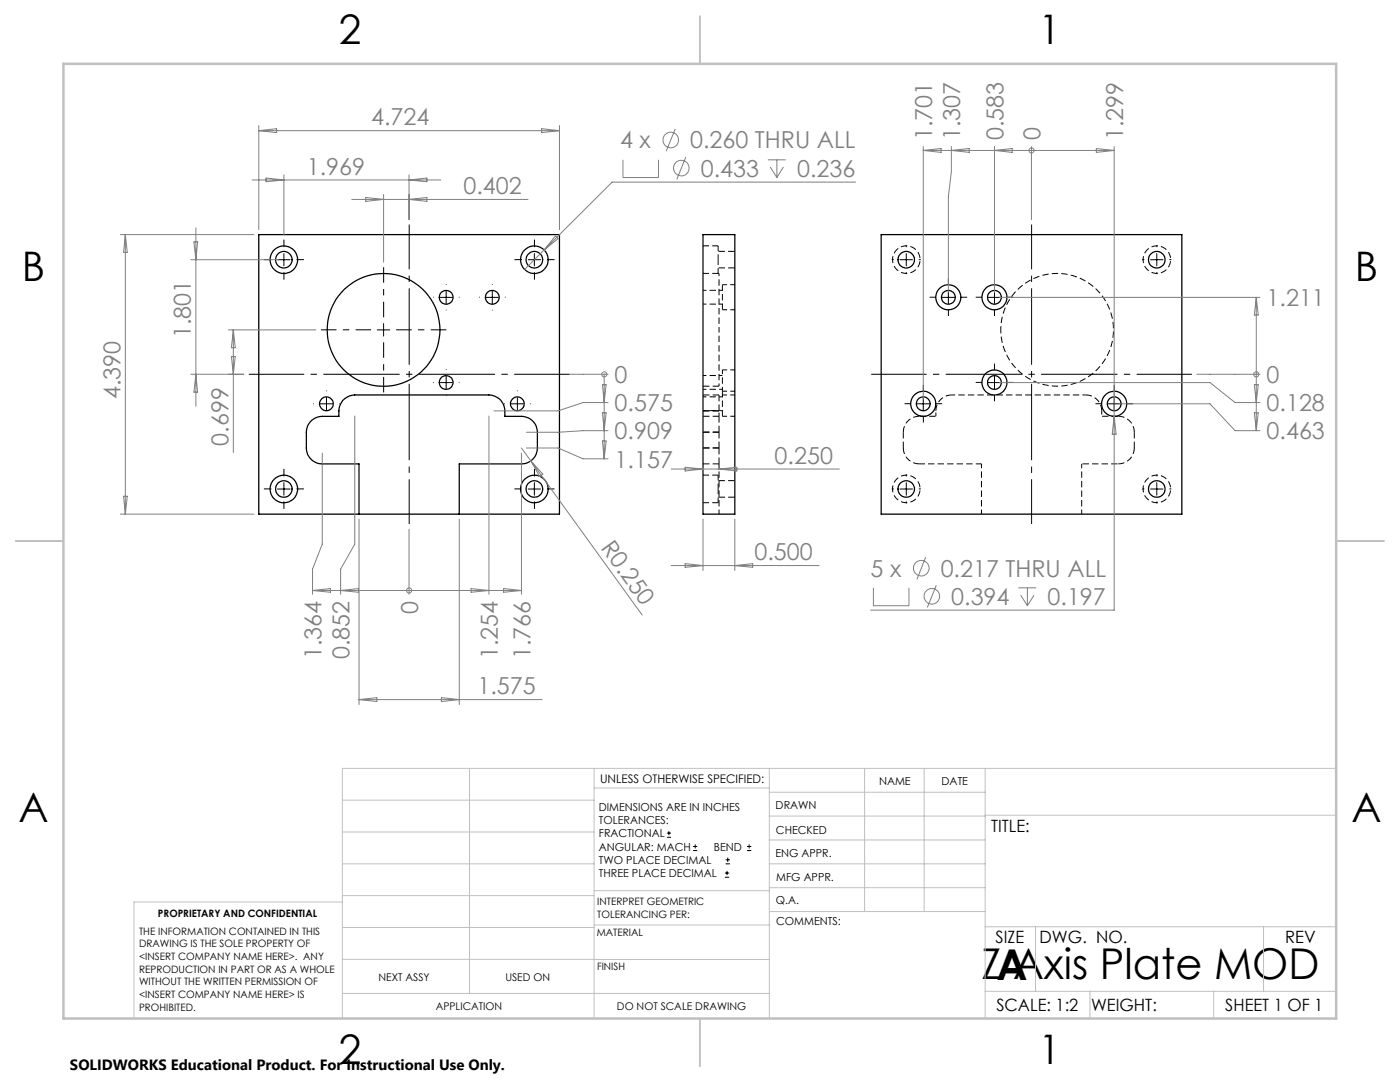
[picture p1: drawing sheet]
<svg xmlns="http://www.w3.org/2000/svg" width="279mm" height="216mm" viewBox="0 0 279 216" stroke-linecap="round" stroke-linejoin="round" font-family="sans-serif">
<g fill="none" stroke="#000" stroke-width=".25">
<path d="M51.6 46.8h60.1v55.8h-60.1zM140.3 46.8h6.3v55.8h-6.3zM175.9 46.8h60v55.8h-60zM71.6 102.6v-10h-7.3a3.2 3.2 0 0 1-3.2-3.2v-3.1a3.2 3.2 0 0 1 3.2-3.2h3.3a3.5 3.5 0 0 1 2.8-4.3h27.2a3.2 3.2 0 0 1 3.2 3.2v1.1h3.3a3.2 3.2 0 0 1 3.1 3.2v3.1a3.2 3.2 0 0 1-3.1 3.2h-12.4v10"/>
<circle cx="56.6" cy="51.8" r="1.65"/>
<circle cx="56.7" cy="51.8" r="2.75"/>
<circle cx="89" cy="59.3" r="1.37"/>
<circle cx="98.2" cy="59.3" r="1.37"/>
<circle cx="106.7" cy="51.8" r="1.65"/>
<circle cx="106.7" cy="51.8" r="2.74"/>
<circle cx="180.9" cy="51.8" r="1.65"/>
<circle cx="189.3" cy="59.3" r="2.5"/>
<circle cx="189.3" cy="59.3" r="1.37"/>
<circle cx="198.5" cy="59.3" r="2.49"/>
<circle cx="198.5" cy="59.3" r="1.37"/>
<circle cx="230.8" cy="51.8" r="1.65"/>
<circle cx="76.6" cy="65.8" r="11.3"/>
<circle cx="89" cy="76.3" r="1.37"/>
<circle cx="198.5" cy="76.3" r="2.49"/>
<circle cx="198.5" cy="76.3" r="1.37"/>
<circle cx="56.6" cy="97.6" r="1.65"/>
<circle cx="56.7" cy="97.6" r="2.75"/>
<circle cx="65.2" cy="80.6" r="1.37"/>
<circle cx="103.3" cy="80.6" r="1.37"/>
<circle cx="106.7" cy="97.6" r="1.65"/>
<circle cx="106.7" cy="97.6" r="2.74"/>
<circle cx="180.9" cy="97.6" r="1.65"/>
<circle cx="184.3" cy="80.6" r="1.38"/>
<circle cx="184.3" cy="80.6" r="2.5"/>
<circle cx="222.4" cy="80.6" r="1.38"/>
<circle cx="222.4" cy="80.6" r="2.5"/>
<circle cx="230.8" cy="97.6" r="1.65"/>
</g>
<path d="M143.3 51.8v-2.7M143.3 54.6v-2.8M143.3 97.6v-2.8M143.3 100.3v-2.7" fill="none" stroke="#000" stroke-width=".2" stroke-dasharray="1.3 .6" stroke-dashoffset=".2" stroke-linecap="butt"/>
<g fill="none" stroke="#000" stroke-width=".2" stroke-dasharray="1.3 .6" stroke-linecap="butt">
<path d="M143.5 54.6h-.2M144.2 56.8v5M140.3 77.1h3.2M143.5 78.8h-3.2M144.2 78.1v5M216.7 78.8a3.2 3.2 0 0 1 3.2 3.2M140.3 86.2h3.2M140.3 92.6h3.2M140.3 82h3.2M140.3 89.4h3.2M143.5 83.1h-3.2M143.5 86.2v-3.1"/>
<path d="M143.5 89.4v-3.2M143.5 92.6v-3.2M143.5 89.4h-3.2M143.5 82v-3.2M143.5 82h-3.2M143.5 86.2h-3.2M180.3 86.2a3.2 3.2 0 0 1 3.1-3.1M180.3 89.4v-3.2M183.4 92.6a3.2 3.2 0 0 1-3.1-3.2M186.8 82a3.2 3.2 0 0 1 3.1-3.2M223.2 83.1a3.2 3.2 0 0 1 3.2 3.1M226.4 86.2v3.2"/>
<path d="M226.4 89.4a3.2 3.2 0 0 1-3.2 3.2"/>
</g>
<path d="M199.7 65.8a11.2 11.2 0 0 1 16.7-9.9 11.2 11.2 0 0 1 .7 19.4 11.2 11.2 0 0 1-17.3-8.7l-.1-.8M143.5 83.1v-1.1M186.8 83.1v-1.1M219.9 82v1.1" fill="none" stroke="#000" stroke-width=".2" stroke-dasharray="1.3 .6" stroke-dashoffset=".5" stroke-linecap="butt"/>
<path d="M144.2 73.8v4.3M215.9 92.6v10M143.5 102.6v-10M195.9 102.6v-10" fill="none" stroke="#000" stroke-width=".2" stroke-dasharray="1.3 .6" stroke-dashoffset=".4" stroke-linecap="butt"/>
<path d="M143.5 65.8v-11.2M143.5 77.1v-11.3" fill="none" stroke="#000" stroke-width=".2" stroke-dasharray="1.3 .6" stroke-dashoffset=".7" stroke-linecap="butt"/>
<path d="M140.3 54.6h3M143.3 49.1h-3M143.3 94.8h-3M195.9 92.6h-12.5M140.3 100.3h3" fill="none" stroke="#000" stroke-width=".2" stroke-dasharray="1.3 .6" stroke-dashoffset=".1" stroke-linecap="butt"/>
<path d="M143.3 53.5h3.4M146.7 50.2h-3.4M143.3 99.2h3.4M146.7 95.9h-3.4M183.4 83.1h3.4M219.9 83.1h3.3" fill="none" stroke="#000" stroke-width=".2" stroke-dasharray="1.3 .6" stroke-dashoffset="-.1" stroke-linecap="butt"/>
<path d="M146.7 56.8h-2.5M144.2 61.8h2.5M144.2 78.8h2.5M146.7 78.1h-2.5M146.7 73.8h-2.5M144.2 83.1h2.5" fill="none" stroke="#000" stroke-width=".2" stroke-dasharray="1.3 .6" stroke-dashoffset=".3" stroke-linecap="butt"/>
<path d="M144.2 57.9h-3.9M178.1 51.8a2.75 2.75 0 0 1 4-2.4 2.75 2.75 0 0 1 .4 4.6 2.75 2.75 0 0 1-4.3-1.8l-.1-.4M228.1 51.8a2.75 2.75 0 0 1 4-2.4 2.75 2.75 0 0 1 .4 4.6 2.75 2.75 0 0 1-4.3-1.8l-.1-.4M140.3 60.7h3.9M140.3 77.7h3.9M144.2 79.2h-3.9M144.2 74.9h-3.9M189.9 78.8h26.8M140.3 81.9h3.9M178.1 97.6a2.75 2.75 0 0 1 4-2.5 2.75 2.75 0 0 1 .4 4.7 2.75 2.75 0 0 1-4.3-1.8l-.1-.4M228.1 97.6a2.75 2.75 0 0 1 4-2.5 2.75 2.75 0 0 1 .4 4.7 2.75 2.75 0 0 1-4.3-1.8l-.1-.4" fill="none" stroke="#000" stroke-width=".2" stroke-dasharray="1.3 .6" stroke-dashoffset=".6" stroke-linecap="butt"/>
<path d="M223.2 92.6h-7.3" fill="none" stroke="#000" stroke-width=".2" stroke-dasharray="1.3 .6" stroke-dashoffset="-.2" stroke-linecap="butt"/>
<g fill="none" stroke="#808080" stroke-width=".2">
<path d="M50.3 35.9h37.7M51.6 25v20.8M51.6 26.1h60.1M51.6 26.1l3.6-.4v.8zM53.1 35.5l3.6 .4-3.6 .4zM56.7 34.9v11.9M70.2 39.8h35.2M73 39.4l3.6 .4-3.6 .4zM76.6 38.8v13.5M81.6 34.9v8.9M81.6 35.9l3.6-.4v.8zM81.6 39.8l3.6-.4v.8z"/>
<path d="M108.1 25.7l3.6 .4-3.6 .4zM111.7 25v20.8M124.3 31.9v3.5h7.1v-3.5M134.8 25.7l-1.8 4.5M136.9 31.3l-1.8 4.5M153.2 31.9h3.6M153.7 33.3l1.3 2.1M155 31.9v3.5M156.4 33.3l-1.4 2.1M170.8 36.3h-48.6l-17.5 17.5M184.3 29.2v50.4M184.3 30h38.1"/>
<path d="M184.3 30l3.5-.4v.8zM189.9 29.2v5.1l-.6 5v19M189.9 30l3.5-.4v.8zM198.5 29.2v29.1M198.5 30l3.5-.4v.8zM205.8 30h.1M205.8 29.2v14.6M218.8 29.6l3.6 .4-3.6 .4zM222.4 29.2v92.5h-48.7M24 46.8h26.7M25 46.8v55.8M25 46.8l.4 3.6h-.7z"/>
<path d="M38.1 51.8h17.5M38.7 48.3h.7l-.3 3.5zM39.1 45.5v35.5M110.8 47.1l.6 .5-2.8 2.3zM199.5 59.3h52M250.7 59.3v26.6M250.7 59.3l.4 3.6h-.8zM38.1 74.7h10.5M39.1 74.7l.3 3.5h-.7zM45.6 65.8h17.4M46.2 71.2h.8l-.4 3.5zM46.6 65.8v24.5"/>
<path d="M46.6 65.8l.4 3.6h-.8zM113.6 74.7h7.8M120.2 76.8h.8l-.4 3.5zM120.6 74.7h.1M120.6 74.7v16.8M199.5 76.3h42l5 4h5M238.9 74.7h12.6M250.3 76.8h.8l-.4 3.5zM250.7 74.7h.1M24.7 99h.7l-.4 3.6zM64.3 90.4v18.2l-1.9 5v5M70.8 83v25.6l-2.8 5v5"/>
<path d="M97.6 83v35.6M104.1 89.4l24.1 33.3M104.1 90.4v28.2M105.1 89.4h6.3l4.9 2.1h5.1M105.9 92l2.4 2.6-.6 .5zM120.2 82.4h.8l-.4 3.5zM120.2 88h.8l-.4 3.5zM121.4 80.3h-5.1l-4.9 1.7h-12.8M121.4 85.9h-5.1l-4.9 .4h-6.3M133.9 93.6h33.6M136.7 93.2l3.6 .4-3.6 .4zM143.5 93.6l3.5-.4v.8z"/>
<path d="M222.4 83.1l.3 3.5h-.7zM223.3 80.6h18.2l5 5.3h5M250.3 82.4h.8l-.4 3.5zM24 102.6h26.7M62.4 117.8h41.7M62.4 117.8l3.5-.4v.8zM68 117.8l3.5-.4v.8zM71.6 103.6v37M81.6 117.8h.1M81.6 105.6v13M91.7 103.6v37M94 117.4l3.6 .4-3.6 .4z"/>
<path d="M100.5 117.4l3.6 .4-3.6 .4zM133.9 112.9h29.6M136.7 112.5l3.6 .4-3.6 .3zM140.3 103.6v10.2M146.6 103.6v10.2M146.6 112.9l3.6-.4v.7zM174.3 117.3v3.6h7.1v-3.6M184.7 111.2l-1.7 4.4M186.9 116.8l-1.8 4.4M203.2 117.3h3.6M203.7 118.7l1.3 2.2M205 117.3v3.6"/>
<path d="M206.4 118.7l-1.4 2.2M71.6 139.6h36.6M71.6 139.6l3.6-.4v.8zM88.1 139.2l3.6 .4-3.6 .4z"/>
<circle cx="133.9" cy="27.9" r="1.55"/>
<circle cx="136" cy="33.5" r="1.55"/>
<circle cx="205.9" cy="30" r=".51"/>
<circle cx="120.6" cy="74.7" r=".5"/>
<circle cx="250.7" cy="74.7" r=".5"/>
<circle cx="81.7" cy="117.8" r=".5"/>
<circle cx="183.9" cy="113.4" r="1.55"/>
<circle cx="186" cy="119" r="1.55"/>
</g>
<g fill="none" stroke="#000" stroke-width=".2">
<path d="M55.4 51.8h2.5M56.7 50.6v2.5M87.8 59.3h2.5M89 58.1v2.5M97 59.3h2.5M98.2 58.1v2.5M105.4 51.8h2.5M106.6 50.6v2.5M179.6 51.8h2.5M180.9 50.6v2.5M188 59.3h2.5M189.3 58.1v2.5"/>
<path d="M197.2 59.3h2.5M198.5 58.1v2.5M229.6 51.8h2.5M230.9 50.6v2.5M65.2 79.3v2.5M75.3 65.8h2.5M76.6 64.6v2.5M87.8 76.3h2.5M89 75.1v2.5M103.3 79.3v2.5M184.3 79.3v2.5M197.2 76.3h2.5"/>
<path d="M198.5 75.1v2.5M222.4 79.3v2.5M55.4 97.6h2.5M56.7 96.3v2.5M63.9 80.6h2.5M102 80.6h2.5M105.4 97.6h2.5M106.6 96.3v2.5M179.6 97.6h2.5M180.9 96.3v2.5M183 80.6h2.5M221.1 80.6h2.5"/>
<path d="M229.6 97.6h2.5M230.9 96.3v2.5M133.1 167.1h.8M133.1 166.2h.8M133.5 165.8v.9M138.3 169.7h.8M138.3 168.9h.8M138.7 168.5v.8M144.7 175h.8M144.7 174.2h.8M144.8 172.4h.9M144.8 171.6h.9"/>
<path d="M145.1 173.8v.8M145.2 171.1v.9M149.1 169.7h.8M149.1 168.9h.8M149.5 168.5v.8"/>
</g>
<path d="M49.7 74.7h64M237.9 74.7h-64" fill="none" stroke="#000" stroke-width=".2" stroke-dasharray="15.2 1.3 1.3 1.3" stroke-dashoffset="4.2" stroke-linecap="butt"/>
<path d="M81.7 44.8v59.8M205.9 44.8v59.8" fill="none" stroke="#000" stroke-width=".2" stroke-dasharray="15.2 1.3 1.3 1.3" stroke-dashoffset="6.3" stroke-linecap="butt"/>
<path d="M74.1 65.8h-10M76.6 63.3v-10M76.6 68.3v10M79.1 65.8h10" fill="none" stroke="#000" stroke-width=".2" stroke-dasharray="15.2 1.3 1.3 1.3" stroke-dashoffset="12.1" stroke-linecap="butt"/>
<g fill="none" stroke="#000" stroke-width=".2" stroke-dasharray="15.2 1.3 1.3 1.3" stroke-linecap="butt">
<path d="M54.2 51.8h-1.5M56.7 49.3v-1.5M56.7 54.3v1.5M59.2 51.8h1.5M86.6 59.3h-.2M89.1 56.8v-.1M91.6 59.3h.1M95.8 59.3h-.2M98.3 56.8v-.1M100.8 59.3h.1M104.2 51.8h-1.5M106.7 49.3v-1.5"/>
<path d="M106.7 54.3v1.5M109.2 51.8h1.5M178.4 51.8h-.4M180.9 49.3v-.4M180.9 54.3v.4M183.4 51.8h.4M186.8 59.3h-1.3M189.3 56.8v-1.2M191.8 59.3h1.2M196 59.3h-1.3M198.5 56.8v-1.2M201 59.3h1.2"/>
<path d="M228.4 51.8h-.4M230.9 49.3v-.4M230.9 54.3v.4M233.4 51.8h.4M65.2 78.1v-.2M86.6 76.3h-.2M89.1 73.8v-.1M89.1 78.8v.1M89.1 61.8v.1M91.6 76.3h.1M98.3 61.8v.1M103.3 78.1v-.2"/>
<path d="M184.3 78.1v-1.3M189.3 61.8v1.3M196 76.3h-1.3M198.5 73.8v-1.2M198.5 78.8v1.3M198.5 61.8v1.3M201 76.3h1.2M222.4 78.1v-1.3M54.2 97.6h-1.5M56.7 95.1v-1.5M59.2 97.6h1.5M62.7 80.6h-.2"/>
<path d="M65.2 83.1v.1M67.7 80.6h.1M100.8 80.6h-.2M103.3 83.1v.1M104.2 97.6h-1.5M105.8 80.6h.1M106.7 95.1v-1.5M109.2 97.6h1.5M178.4 97.6h-.4M180.9 95.1v-.4M181.8 80.6h-1.3M183.4 97.6h.4"/>
<path d="M184.3 83.1v1.2M186.8 80.6h1.2M219.9 80.6h-1.3M222.4 83.1v1.2M224.9 80.6h1.2M228.4 97.6h-.4M230.9 95.1v-.4M233.4 97.6h.4M56.7 100.1v1.5M106.7 100.1v1.5M180.9 100.1v.4M230.9 100.1v.4"/>
</g>
<g fill="none" stroke="#c0c0c0" stroke-width=".2">
<path d="M68.3 159.7h50.3M93.7 153.3v44.9M118.6 153.3v49.9M118.6 157.2h34.9M153.5 153.3v49.9M153.5 158.1h43.1M172.5 153.3v28.6M184.4 153.3v28.6M196.6 153.3v49.9M266.7 153.3h-198.4v49.9M68.3 178.7h50.3M68.3 172.4h50.3"/>
<path d="M68.3 166h50.3M68.3 180h-41.6v23.2M118.6 177.7h35M153.5 167.6h43.1M153.5 162.8h43.1M153.5 172.4h43.1M153.5 177.1h43.1M196.6 162.7h70.1M68.3 198.2h85.2M68.3 191.4l85.2 .1M68.3 185.1h50.3M118.6 184.6h35"/>
<path d="M153.6 181.9h43M196.6 197.8h70.1M196.6 184.9h70.1M206.7 184.9v12.9M217.5 197.8v5.4M242.2 197.8v5.4M252.2 184.9v12.9"/>
</g>
<path d="M139.7 3.2v9.5M3.1 107.9h9.6M266.7 107.9h9.5M139.7 203.2v9.6" fill="none" stroke="#c0c0c0" stroke-width=".25"/>
<path d="M12.7 12.7h254v190.5h-254z" fill="none" stroke="#c0c0c0" stroke-width=".5"/>
<g font-size="8.5">
<text x="195.9" y="195.4">Z Axis Plate MOD</text>
<text x="198.9" y="195.5">A</text>
</g>
<g font-size="8.1">
<text x="67.6" y="8.9">2</text>
<text x="207.3" y="8.9">1</text>
<text x="4.4" y="56.2">B</text>
<text x="270.4" y="56.2">B</text>
<text x="3.7" y="164.1">A</text>
<text x="269.7" y="164.1">A</text>
<text x="67.6" y="212.4">2</text>
<text x="207.3" y="212.4">1</text>
</g>
<g font-size="4.7" fill="#808080">
<text x="74.1" y="25">4.724</text>
<text x="123.8" y="29.6">4 x</text>
<text x="137.7" y="29.6">0.260 THRU ALL</text>
<text x="186" y="27.9" transform="rotate(-90 186 27.9)">1.701</text>
<text x="191.7" y="27.9" transform="rotate(-90 191.7 27.9)">1.307</text>
<text x="200.2" y="27.9" transform="rotate(-90 200.2 27.9)">0.583</text>
<text x="207.6" y="27.9" transform="rotate(-90 207.6 27.9)">0</text>
<text x="224.1" y="27.9" transform="rotate(-90 224.1 27.9)">1.299</text>
<text x="61.2" y="34.9">1.969</text>
<text x="139.9" y="35.2">0.433</text>
<text x="159.1" y="35.2">0.236</text>
<text x="92.5" y="38.8">0.402</text>
<text x="252.8" y="61.1">1.211</text>
<text x="38.1" y="67.5" transform="rotate(-90 38.1 67.5)">1.801</text>
<text x="122.7" y="76.4">0</text>
<text x="252.8" y="76.4">0</text>
<text x="24" y="79.7" transform="rotate(-90 24 79.7)">4.390</text>
<text x="122.7" y="82.1">0.575</text>
<text x="252.8" y="82.1">0.128</text>
<text x="45.6" y="89" transform="rotate(-90 45.6 89)">0.699</text>
<text x="122.7" y="87.7">0.909</text>
<text x="252.8" y="87.7">0.463</text>
<text x="122.7" y="93.3">1.157</text>
<text x="154.6" y="92.6">0.250</text>
<text x="119.7" y="109.3" transform="rotate(54 119.7 109.3)">R0.250</text>
<text x="150.6" y="111.8">0.500</text>
<text x="173.8" y="115.1">5 x</text>
<text x="187.7" y="115.1">0.217 THRU ALL</text>
<text x="83.4" y="122.4" transform="rotate(-90 83.4 122.4)">0</text>
<text x="189.8" y="120.7">0.394</text>
<text x="209.1" y="120.7">0.197</text>
<text x="64.1" y="131.5" transform="rotate(-90 64.1 131.5)">1.364</text>
<text x="69.8" y="131.5" transform="rotate(-90 69.8 131.5)">0.852</text>
<text x="99.3" y="131.5" transform="rotate(-90 99.3 131.5)">1.254</text>
<text x="105.9" y="131.5" transform="rotate(-90 105.9 131.5)">1.766</text>
<text x="95.3" y="138.6">1.575</text>
</g>
<g font-size="3.4">
<text x="197.8" y="166">TITLE:</text>
<text x="198.7" y="188.1">SIZE</text>
<text x="207.5" y="188.1">DWG. NO.</text>
<text x="256.5" y="188.2">REV</text>
<text x="198.8" y="201.7">SCALE: 1:2</text>
<text x="217.7" y="201.8">WEIGHT:</text>
<text x="244.5" y="201.7">SHEET 1 OF 1</text>
</g>
<text font-size="3" x="14" y="213.5">SOLIDWORKS Educational Product. For Instructional Use Only.</text>
<text font-size="2.4" x="119.8" y="156.2">UNLESS OTHERWISE SPECIFIED:</text>
<g font-size="2.2">
<text x="119.5" y="161.8">DIMENSIONS ARE IN INCHES</text>
<text x="154.8" y="161.4">DRAWN</text>
<text x="175.4" y="156.6">NAME</text>
<text x="187.9" y="156.7">DATE</text>
<text x="119.5" y="164.4">TOLERANCES:</text>
<text x="119.5" y="167.1">FRACTIONAL</text>
<text x="154.9" y="166.3">CHECKED</text>
<text x="119.5" y="169.7">ANGULAR: MACH</text>
<text x="119.5" y="172.4">TWO PLACE DECIMAL</text>
<text x="142.5" y="169.7">BEND</text>
<text x="154.8" y="171">ENG APPR.</text>
<text x="119.5" y="175">THREE PLACE DECIMAL</text>
<text x="154.9" y="175.7">MFG APPR.</text>
<text x="154.9" y="180.4">Q.A.</text>
<text x="154.9" y="184.6">COMMENTS:</text>
</g>
<g font-size="2.1">
<text x="75.5" y="195.7">NEXT ASSY</text>
<text x="100.9" y="195.7">USED ON</text>
<text x="86.9" y="201.5">APPLICATION</text>
<text x="123.1" y="201.6">DO NOT SCALE DRAWING</text>
</g>
<g font-size="2">
<text x="31.5" y="182.9">PROPRIETARY AND CONFIDENTIAL</text>
<text x="119.2" y="180.6">INTERPRET GEOMETRIC</text>
<text x="119.2" y="183.1">TOLERANCING PER:</text>
<text x="27.8" y="186.5">THE INFORMATION CONTAINED IN THIS</text>
<text x="27.8" y="189">DRAWING IS THE SOLE PROPERTY OF</text>
<text x="27.8" y="191.6">&lt;INSERT COMPANY NAME HERE&gt;. ANY</text>
<text x="119.1" y="186.7">MATERIAL</text>
<text x="27.8" y="194.1">REPRODUCTION IN PART OR AS A WHOLE</text>
<text x="27.8" y="196.6">WITHOUT THE WRITTEN PERMISSION OF</text>
<text x="119.1" y="193.5">FINISH</text>
<text x="27.8" y="199.1">&lt;INSERT COMPANY NAME HERE&gt; IS</text>
<text x="27.8" y="201.7">PROHIBITED.</text>
</g>
</svg>
